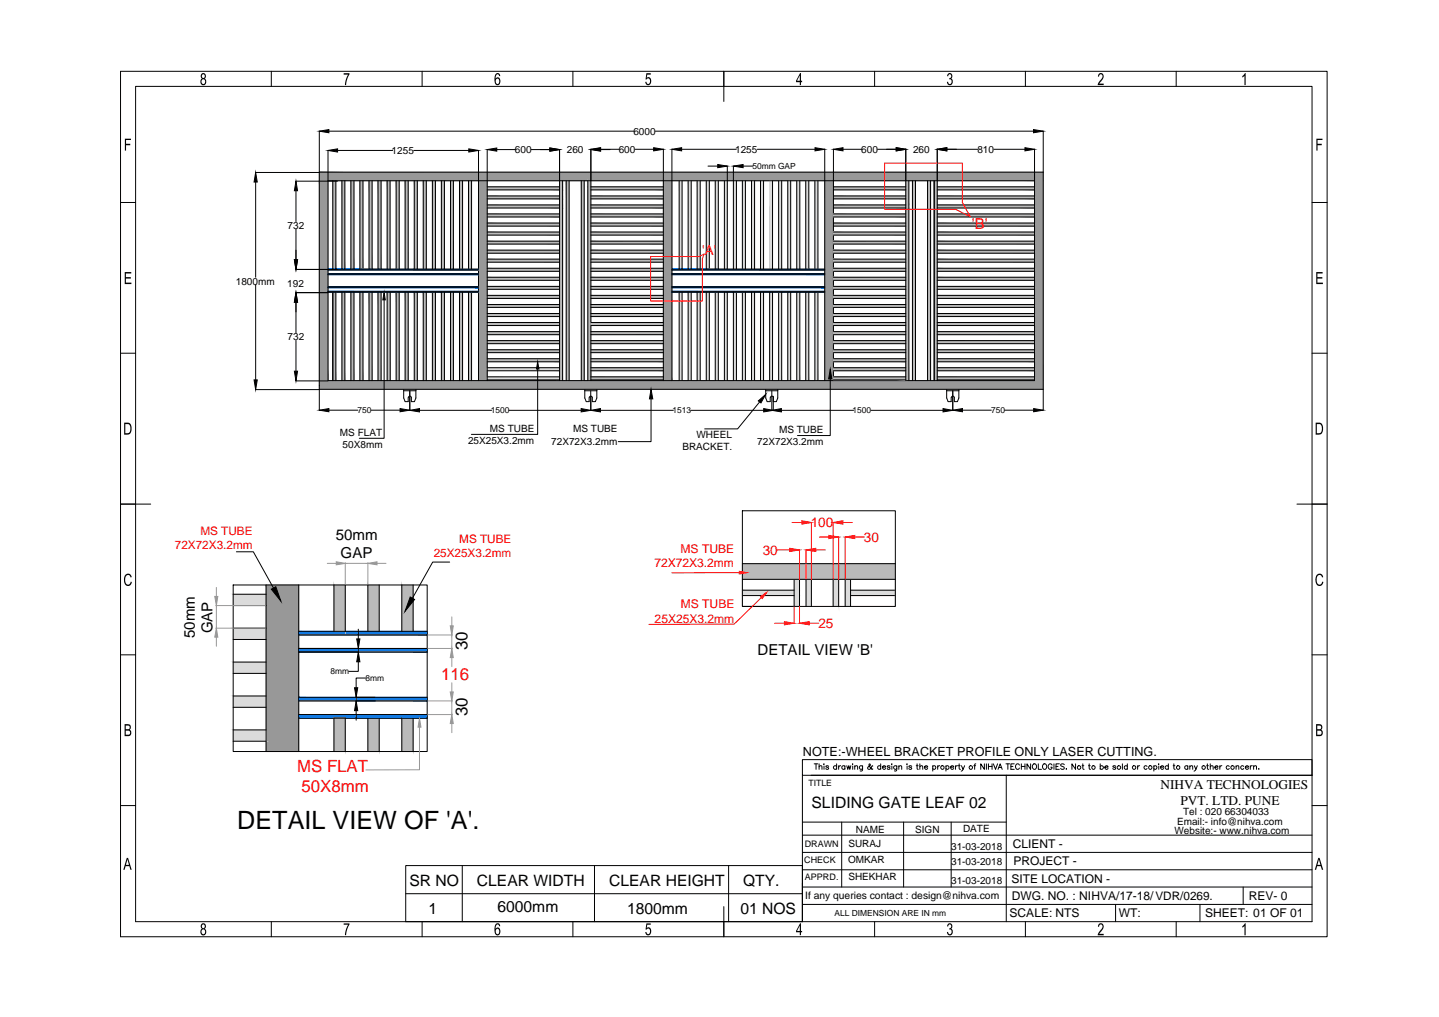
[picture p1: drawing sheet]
<svg xmlns="http://www.w3.org/2000/svg" width="420mm" height="297mm" viewBox="0 0 420 297" stroke-linecap="round" stroke-linejoin="round" font-family="sans-serif">
<!-- layer: 0 -->
<g fill="#dbdbdb" stroke="#dbdbdb" stroke-width=".29">
<path d="M68.1 173.6v3.3h9.6zM68.1 173.6h9.6v3.3z"/>
<path d="M68.1 203.3v3.3h9.6zM68.1 203.3h9.6v3.3z"/>
<path d="M68.1 193.4v3.3h9.6zM68.1 193.4h9.6v3.3z"/>
<path d="M68.1 183.5v3.3h9.6zM68.1 183.5h9.6v3.3z"/>
<path d="M68.1 213.2v3.3h9.6zM68.1 213.2h9.6v3.3z"/>
<path d="M227.3 85.3v25.9h.9zM227.3 85.3h.9v25.9z"/>
<path d="M237.9 85.3v25.9h.9zM237.9 85.3h.9v25.9z"/>
<path d="M216.8 85.3v25.9h.8zM216.8 85.3h.8v25.9z"/>
<path d="M214.1 85.3v25.9h.9zM214.1 85.3h.9v25.9z"/>
<path d="M208.8 85.3v25.9h.9zM208.8 85.3h.9v25.9z"/>
<path d="M216.8 52.8v25.8h.8zM216.8 52.8h.8v25.8z"/>
<path d="M206.2 52.8v25.8h.9zM206.2 52.8h.9v25.8z"/>
<path d="M237.9 52.8v25.8h.9zM237.9 52.8h.9v25.8z"/>
<path d="M235.3 52.8v25.8h.8zM235.3 52.8h.8v25.8z"/>
<path d="M227.3 52.8v25.8h.9zM227.3 52.8h.9v25.8z"/>
<path d="M224.7 52.8v25.8h.9zM224.7 52.8h.9v25.8z"/>
<path d="M142.3 107.4v.9h21.1zM142.3 107.4h21.1v.9z"/>
<path d="M142.3 110.1v.9h21.1zM142.3 110.1h21.1v.9z"/>
<path d="M235.3 85.3v25.9h.8zM235.3 85.3h.8v25.9z"/>
<path d="M232.6 85.3v25.9h.9zM232.6 85.3h.9v25.9z"/>
<path d="M230 85.3v25.9h.9zM230 85.3h.9v25.9z"/>
<path d="M224.7 85.3v25.9h.9zM224.7 85.3h.9v25.9z"/>
<path d="M222.1 85.3v25.9h.8zM222.1 85.3h.8v25.9z"/>
<path d="M219.4 85.3v25.9h.9zM219.4 85.3h.9v25.9z"/>
<path d="M211.5 85.3v25.9h.9zM211.5 85.3h.9v25.9z"/>
<path d="M206.2 85.3v25.9h.9zM206.2 85.3h.9v25.9z"/>
<path d="M203.6 85.3v25.9h.8zM203.6 85.3h.8v25.9z"/>
<path d="M200.9 85.3v25.9h.9zM200.9 85.3h.9v25.9z"/>
<path d="M198.3 85.3v25.9h.9zM198.3 85.3h.9v25.9z"/>
<path d="M232.6 52.8v25.8h.9zM232.6 52.8h.9v25.8z"/>
<path d="M230 52.8v25.8h.9zM230 52.8h.9v25.8z"/>
<path d="M222.1 52.8v25.8h.8zM222.1 52.8h.8v25.8z"/>
<path d="M219.4 52.8v25.8h.9zM219.4 52.8h.9v25.8z"/>
<path d="M214.1 52.8v25.8h.9zM214.1 52.8h.9v25.8z"/>
<path d="M211.5 52.8v25.8h.9zM211.5 52.8h.9v25.8z"/>
<path d="M208.8 52.8v25.8h.9zM208.8 52.8h.9v25.8z"/>
<path d="M203.6 52.8v25.8h.8zM203.6 52.8h.8v25.8z"/>
<path d="M200.9 52.8v25.8h.9zM200.9 52.8h.9v25.8z"/>
<path d="M198.3 52.8v25.8h.9zM198.3 52.8h.9v25.8z"/>
<path d="M231.9 169.2v3.2h1.5zM231.9 169.2h1.5v3.2z"/>
<path d="M231.9 172.4v1.5h1.5zM231.9 172.4h1.5v1.5z"/>
<path d="M216.8 172.4v1.5h15.1zM216.8 172.4h15.1v1.5z"/>
<path d="M246.8 169.2v7.9h1.5zM246.8 169.2h1.5v7.9z"/>
<path d="M243.3 169.2v7.9h1.6zM243.3 169.2h1.6v7.9z"/>
<path d="M235.3 169.2v7.9h1.6zM235.3 169.2h1.6v7.9z"/>
<path d="M231.9 173.9v3.2h1.5zM231.9 173.9h1.5v3.2z"/>
<path d="M248.3 172.4v1.5h13.1zM248.3 172.4h13.1v1.5z"/>
</g>
<g fill="#bababa" stroke="#bababa" stroke-width=".29">
<path d="M216.8 169.2v7.9z"/>
<path d="M261.4 169.2v7.9z"/>
<path d="M136.8 52.8v25.8h.9zM136.8 52.8h.9v25.8z"/>
<path d="M134.2 52.8v25.8h.9zM134.2 52.8h.9v25.8z"/>
<path d="M131.5 52.8v25.8h.9zM131.5 52.8h.9v25.8z"/>
<path d="M128.9 52.8v25.8h.9zM128.9 52.8h.9v25.8z"/>
<path d="M126.3 52.8v25.8h.8zM126.3 52.8h.8v25.8z"/>
<path d="M123.6 52.8v25.8h.9zM123.6 52.8h.9v25.8z"/>
<path d="M121 52.8v25.8h.8zM121 52.8h.8v25.8z"/>
<path d="M118.3 52.8v25.8h.9zM118.3 52.8h.9v25.8z"/>
<path d="M115.7 52.8v25.8h.9zM115.7 52.8h.9v25.8z"/>
<path d="M113 52.8v25.8h.9zM113 52.8h.9v25.8z"/>
<path d="M110.4 52.8v25.8h.9zM110.4 52.8h.9v25.8z"/>
<path d="M136.8 85.3v25.9h.9zM136.8 85.3h.9v25.9z"/>
<path d="M134.2 85.3v25.9h.9zM134.2 85.3h.9v25.9z"/>
<path d="M131.5 85.3v25.9h.9zM131.5 85.3h.9v25.9z"/>
<path d="M128.9 85.3v25.9h.9zM128.9 85.3h.9v25.9z"/>
<path d="M126.3 85.3v25.9h.8zM126.3 85.3h.8v25.9z"/>
<path d="M123.6 85.3v25.9h.9zM123.6 85.3h.9v25.9z"/>
<path d="M121 85.3v25.9h.8zM121 85.3h.8v25.9z"/>
<path d="M118.3 85.3v25.9h.9zM118.3 85.3h.9v25.9z"/>
<path d="M115.7 85.3v25.9h.9zM115.7 85.3h.9v25.9z"/>
<path d="M113 85.3v25.9h.9zM113 85.3h.9v25.9z"/>
<path d="M110.4 85.3v25.9h.9zM110.4 85.3h.9v25.9z"/>
<path d="M107.8 52.8v25.8h.8zM107.8 52.8h.8v25.8z"/>
<path d="M105.1 52.8v25.8h.9zM105.1 52.8h.9v25.8z"/>
<path d="M102.5 52.8v25.8h.8zM102.5 52.8h.8v25.8z"/>
<path d="M99.8 52.8v25.8h.9zM99.8 52.8h.9v25.8z"/>
<path d="M97.2 52.8v25.8h.9zM97.2 52.8h.9v25.8z"/>
<path d="M107.8 85.3v25.9h.8zM107.8 85.3h.8v25.9z"/>
<path d="M105.1 85.3v25.9h.9zM105.1 85.3h.9v25.9z"/>
<path d="M102.5 85.3v25.9h.8zM102.5 85.3h.8v25.9z"/>
<path d="M99.8 85.3v25.9h.9zM99.8 85.3h.9v25.9z"/>
<path d="M97.2 85.3v25.9h.9zM97.2 85.3h.9v25.9z"/>
<path d="M172.5 59.9v.8h21.2zM172.5 59.9h21.2v.8z"/>
<path d="M172.5 65.2v.8h21.2zM172.5 65.2h21.2v.8z"/>
<path d="M142.3 65.2v.8h21.1zM142.3 65.2h21.1v.8z"/>
<path d="M107.4 209.8v9.7h3.3zM107.4 209.8h3.3v9.7z"/>
<path d="M117.3 209.8v9.7h3.3zM117.3 209.8h3.3v9.7z"/>
<path d="M117.3 170.9v13.5h3.3zM117.3 170.9h3.3v13.5z"/>
<path d="M107.4 170.9v13.5h3.3zM107.4 170.9h3.3v13.5z"/>
<path d="M97.5 170.9v13.5h3.3zM97.5 170.9h3.3v13.5z"/>
<path d="M97.5 209.8v9.7h3.3zM97.5 209.8h3.3v9.7z"/>
<path d="M243.3 65.2v.8h21.2zM243.3 65.2h21.2v.8z"/>
<path d="M273.7 54.6v.9h28.4zM273.7 54.6h28.4v.9z"/>
<path d="M273.7 57.2v.9h28.4zM273.7 57.2h28.4v.9z"/>
<path d="M273.7 59.9v.8h28.4zM273.7 59.9h28.4v.8z"/>
<path d="M273.7 62.5v.9h28.4zM273.7 62.5h28.4v.9z"/>
<path d="M273.7 65.2v.8h28.4zM273.7 65.2h28.4v.8z"/>
<path d="M273.7 67.8v.9h28.4zM273.7 67.8h28.4v.9z"/>
<path d="M273.7 70.4v.9h28.4zM273.7 70.4h28.4v.9z"/>
<path d="M273.7 73.1v.9h28.4zM273.7 73.1h28.4v.9z"/>
<path d="M273.7 75.7v.9h28.4zM273.7 75.7h28.4v.9z"/>
<path d="M273.7 78.4v.8h28.4zM273.7 78.4h28.4v.8z"/>
<path d="M273.7 81v.9h28.4zM273.7 81h28.4v.9z"/>
<path d="M273.7 83.7v.8h28.4zM273.7 83.7h28.4v.8z"/>
<path d="M273.7 86.3v.9h28.4zM273.7 86.3h28.4v.9z"/>
<path d="M273.7 88.9v.9h28.4zM273.7 88.9h28.4v.9z"/>
<path d="M273.7 91.6v.9h28.4zM273.7 91.6h28.4v.9z"/>
<path d="M273.7 94.2v.9h28.4zM273.7 94.2h28.4v.9z"/>
<path d="M273.7 96.9v.8h28.4zM273.7 96.9h28.4v.8z"/>
<path d="M273.7 99.5v.9h28.4zM273.7 99.5h28.4v.9z"/>
<path d="M273.7 102.2v.8h28.4zM273.7 102.2h28.4v.8z"/>
<path d="M273.7 104.8v.9h28.4zM273.7 104.8h28.4v.9z"/>
<path d="M273.7 107.4v.9h28.4zM273.7 107.4h28.4v.9z"/>
<path d="M273.7 110.1v.9h28.4zM273.7 110.1h28.4v.9z"/>
<path d="M272.8 52.8v58.4h.9zM272.8 52.8h.9v58.4z"/>
<path d="M142.3 104.8v.9h21.1zM142.3 104.8h21.1v.9z"/>
<path d="M172.5 110.1v.9h21.2zM172.5 110.1h21.2v.9z"/>
<path d="M172.5 107.4v.9h21.2zM172.5 107.4h21.2v.9z"/>
<path d="M172.5 104.8v.9h21.2zM172.5 104.8h21.2v.9z"/>
<path d="M172.5 102.2v.8h21.2zM172.5 102.2h21.2v.8z"/>
<path d="M142.3 102.2v.8h21.1zM142.3 102.2h21.1v.8z"/>
<path d="M142.3 99.5v.9h21.1zM142.3 99.5h21.1v.9z"/>
<path d="M172.5 99.5v.9h21.2zM172.5 99.5h21.2v.9z"/>
<path d="M172.5 96.9v.8h21.2zM172.5 96.9h21.2v.8z"/>
<path d="M142.3 96.9v.8h21.1zM142.3 96.9h21.1v.8z"/>
<path d="M142.3 94.2v.9h21.1zM142.3 94.2h21.1v.9z"/>
<path d="M172.5 91.6v.9h21.2zM172.5 91.6h21.2v.9z"/>
<path d="M142.3 91.6v.9h21.1zM142.3 91.6h21.1v.9z"/>
<path d="M172.5 86.3v.9h21.2zM172.5 86.3h21.2v.9z"/>
<path d="M172.5 88.9v.9h21.2zM172.5 88.9h21.2v.9z"/>
<path d="M142.3 88.9v.9h21.1zM142.3 88.9h21.1v.9z"/>
<path d="M142.3 86.3v.9h21.1zM142.3 86.3h21.1v.9z"/>
<path d="M142.3 83.7v.8h21.1zM142.3 83.7h21.1v.8z"/>
<path d="M172.5 83.7v.8h21.2zM172.5 83.7h21.2v.8z"/>
<path d="M172.5 81v.9h21.2zM172.5 81h21.2v.9z"/>
<path d="M142.3 81v.9h21.1zM142.3 81h21.1v.9z"/>
<path d="M142.3 78.4v.8h21.1zM142.3 78.4h21.1v.8z"/>
<path d="M172.5 78.4v.8h21.2zM172.5 78.4h21.2v.8z"/>
<path d="M172.5 75.7v.9h21.2zM172.5 75.7h21.2v.9z"/>
<path d="M142.3 75.7v.9h21.1zM142.3 75.7h21.1v.9z"/>
<path d="M172.5 73.1v.9h21.2zM172.5 73.1h21.2v.9z"/>
<path d="M142.3 73.1v.9h21.1zM142.3 73.1h21.1v.9z"/>
<path d="M142.3 70.4v.9h21.1zM142.3 70.4h21.1v.9z"/>
<path d="M172.5 70.4v.9h21.2zM172.5 70.4h21.2v.9z"/>
<path d="M172.5 67.8v.9h21.2zM172.5 67.8h21.2v.9z"/>
<path d="M142.3 67.8v.9h21.1zM142.3 67.8h21.1v.9z"/>
<path d="M142.3 62.5v.9h21.1zM142.3 62.5h21.1v.9z"/>
<path d="M172.5 62.5v.9h21.2zM172.5 62.5h21.2v.9z"/>
<path d="M172.5 57.2v.9h21.2zM172.5 57.2h21.2v.9z"/>
<path d="M171.6 52.8v1.8h.9zM171.6 52.8h.9v1.8z"/>
<path d="M163.4 52.8v1.8h.9zM163.4 52.8h.9v1.8z"/>
<path d="M172.5 54.6v.9h21.2zM172.5 54.6h21.2v.9z"/>
<path d="M171.6 54.6v.9h.9zM171.6 54.6h.9v.9z"/>
<path d="M163.4 54.6v.9h.9zM163.4 54.6h.9v.9z"/>
<path d="M142.3 54.6v.9h21.1zM142.3 54.6h21.1v.9z"/>
<path d="M163.4 55.5v1.7h.9zM163.4 55.5h.9v1.7z"/>
<path d="M163.4 57.2v.9h.9zM163.4 57.2h.9v.9z"/>
<path d="M142.3 57.2v.9h21.1zM142.3 57.2h21.1v.9z"/>
<path d="M163.4 58.1v1.8h.9zM163.4 58.1h.9v1.8z"/>
<path d="M163.4 59.9v.8h.9zM163.4 59.9h.9v.8z"/>
<path d="M142.3 59.9v.8h21.1zM142.3 59.9h21.1v.8z"/>
<path d="M171.6 55.5v55.7h.9zM171.6 55.5h.9v55.7z"/>
<path d="M169.7 52.8v58.4h.9zM169.7 52.8h.9v58.4z"/>
<path d="M165.3 52.8v58.4h.9zM165.3 52.8h.9v58.4z"/>
<path d="M163.4 60.7v50.5h.9zM163.4 60.7h.9v50.5z"/>
<path d="M243.3 54.6v.9h21.2zM243.3 54.6h21.2v.9z"/>
<path d="M243.3 57.2v.9h21.2zM243.3 57.2h21.2v.9z"/>
<path d="M264.5 52.8v7.1h.9zM264.5 52.8h.9v7.1z"/>
<path d="M264.5 59.9v.8h.9zM264.5 59.9h.9v.8z"/>
<path d="M243.3 59.9v.8h21.2zM243.3 59.9h21.2v.8z"/>
<path d="M270.8 52.8v58.4h.9zM270.8 52.8h.9v58.4z"/>
<path d="M266.4 52.8v58.4h.9zM266.4 52.8h.9v58.4z"/>
<path d="M264.5 60.7v50.5h.9zM264.5 60.7h.9v50.5z"/>
<path d="M172.5 94.2v.9h21.2zM172.5 94.2h21.2v.9z"/>
<path d="M243.3 67.8v.9h21.2zM243.3 67.8h21.2v.9z"/>
<path d="M243.3 107.4v.9h21.2zM243.3 107.4h21.2v.9z"/>
<path d="M243.3 104.8v.9h21.2zM243.3 104.8h21.2v.9z"/>
<path d="M243.3 102.2v.8h21.2zM243.3 102.2h21.2v.8z"/>
<path d="M243.3 110.1v.9h21.2zM243.3 110.1h21.2v.9z"/>
<path d="M243.3 94.2v.9h21.2zM243.3 94.2h21.2v.9z"/>
<path d="M243.3 99.5v.9h21.2zM243.3 99.5h21.2v.9z"/>
<path d="M243.3 96.9v.8h21.2zM243.3 96.9h21.2v.8z"/>
<path d="M243.3 86.3v.9h21.2zM243.3 86.3h21.2v.9z"/>
<path d="M243.3 91.6v.9h21.2zM243.3 91.6h21.2v.9z"/>
<path d="M243.3 88.9v.9h21.2zM243.3 88.9h21.2v.9z"/>
<path d="M243.3 81v.9h21.2zM243.3 81h21.2v.9z"/>
<path d="M243.3 83.7v.8h21.2zM243.3 83.7h21.2v.8z"/>
<path d="M243.3 73.1v.9h21.2zM243.3 73.1h21.2v.9z"/>
<path d="M243.3 78.4v.8h21.2zM243.3 78.4h21.2v.8z"/>
<path d="M243.3 75.7v.9h21.2zM243.3 75.7h21.2v.9z"/>
<path d="M243.3 70.4v.9h21.2zM243.3 70.4h21.2v.9z"/>
<path d="M243.3 62.5v.9h21.2zM243.3 62.5h21.2v.9z"/>
<path d="M216.8 164.6v4.6h44.6zM216.8 164.6h44.6v4.6z"/>
</g>
<g fill="none" stroke="#000" stroke-width=".29">
<path d="M35.2 20.8h352.3v252.8h-352.3zM39.6 25.2h343.5v244h-343.5zM79.2 20.8v4.4M93.2 38.3v75.4h211.4v-75.4M96 38.3h89.1M123.2 20.8v4.4M167.3 20.8v4.4M191.4 38.3h110.4M211.3 20.8v8.8M255.4 20.8v4.4M299.4 20.8v4.4M343.4 20.8v4.4"/>
<path d="M35.2 59.1h4.4M74.6 50.4h18.6M74.6 53.2v27.8M86.4 52.9h12.1M86.4 55.7v9M93.2 50.3h211.4M95.8 52.8h206.3M97.2 52.8v25.8M98.1 52.8v25.8M98.6 43.9h16.1M99.8 52.8v25.8M100.7 52.8v25.8"/>
<path d="M102.5 52.8v25.8M103.3 52.8v25.8M105.1 52.8v25.8M106 52.8v25.8M107.8 52.8v25.8M108.6 52.8v25.8M110.4 52.8v25.8M111.3 52.8v25.8M113 52.8v25.8M113.9 52.8v25.8M115.7 52.8v25.8M116.6 52.8v25.8"/>
<path d="M118.3 52.8v25.8M119.2 52.8v25.8M120.8 43.9h16.1M121 52.8v25.8M121.8 52.8v25.8M123.6 52.8v25.8M124.5 52.8v25.8M126.3 52.8v25.8M127.1 52.8v25.8M128.9 52.8v25.8M129.8 52.8v25.8M131.5 52.8v25.8"/>
<path d="M132.4 52.8v25.8M134.2 52.8v25.8M135.1 52.8v25.8M136.8 52.8v25.8M137.7 52.8v25.8M139.7 43.9v67.3M142.3 43.7v67.5M142.3 54.6h21.1M142.3 55.5h21.1M142.3 57.2h21.1M142.3 58.1h21.1M142.3 59.9h21.1"/>
<path d="M145 43.7h5.5M155.1 43.7h5.4M163.4 43.7v67.5M164.3 52.8v58.4M165.3 52.8v58.4M166.2 52.8v58.4M169.7 52.8v58.4M170.6 52.8v58.4M171.6 52.8v58.4M172.5 54.6h21.2M172.5 55.5h21.2M172.5 57.2h21.2"/>
<path d="M172.5 58.1h21.2M172.5 59.9h21.2M172.5 43.6v67.6M175.4 43.7h2.8M175.4 43.6h5.4M185.4 43.6h5.5M193.7 43.6v67.6M196.2 43.6v67.6M198.3 52.8v25.8M199 43.6h16M199.2 52.8v25.8M200.9 52.8v25.8"/>
<path d="M201.8 52.8v25.8M203.6 52.8v25.8M204.4 52.8v25.8M206.2 52.8v25.8M206.7 48.5h2.9M207.1 52.8v25.8M208.8 52.8v25.8M209.7 52.8v25.8M211.5 52.8v25.8M212.4 48.5v30.1M214.1 48.5v30.1M215 52.8v25.8"/>
<path d="M216.8 52.8v25.8M217 48.5h2.8M217.6 52.8v25.8M219.4 52.8v25.8M220.3 52.8v25.8M221.1 43.6h16.9M222.1 52.8v25.8M222.9 52.8v25.8M224.7 52.8v25.8M225.6 52.8v25.8M227.3 52.8v25.8M228.2 52.8v25.8"/>
<path d="M230 52.8v25.8M230.9 52.8v25.8M232.6 52.8v25.8M233.5 52.8v25.8M235.3 52.8v25.8M236.1 52.8v25.8M237.9 52.8v25.8M238.8 52.8v25.8M240.8 43.6v67.6M243.3 54.6h21.2M243.3 55.5h21.2M243.3 57.2h21.2"/>
<path d="M243.3 58.1h21.2M243.3 59.9h21.2M243.3 43.6v67.6M246.1 43.6h5.5M256.3 43.6h5.4M264.5 43.6v67.6M265.4 52.8v58.4M266.4 52.8v58.4M267.3 52.8v58.4M270.8 52.8v58.4M271.7 52.8v58.4M272.8 52.8v58.4"/>
<path d="M273.7 54.6h28.4M273.7 55.5h28.4M273.7 57.2h28.4M273.7 58.1h28.4M273.7 59.9h28.4M273.7 43.6v67.6M276.5 43.6h9M290.2 43.6h9.1M302.1 43.6v67.6h-206.3v-67.3M383.1 59.1h4.4M86.4 78.7h12.1M86.4 66.9v9"/>
<path d="M95.8 79.9h43.9M95.8 78.9h43.9M95.8 78.6h43.9M142.3 60.7h21.1M142.3 62.5h21.1M142.3 63.4h21.1M142.3 65.2h21.1M142.3 66h21.1M142.3 67.8h21.1M142.3 68.7h21.1M142.3 70.4h21.1M142.3 71.3h21.1"/>
<path d="M142.3 73.1h21.1M142.3 74h21.1M142.3 75.7h21.1M142.3 76.6h21.1M142.3 78.4h21.1M142.3 79.2h21.1M172.5 60.7h21.2M172.5 62.5h21.2M172.5 63.4h21.2M172.5 65.2h21.2M172.5 66h21.2M172.5 67.8h21.2"/>
<path d="M172.5 68.7h21.2M172.5 70.4h21.2M172.5 71.3h21.2M172.5 73.1h21.2M172.5 74h21.2M172.5 75.7h21.2M172.5 76.6h21.2M172.5 78.4h21.2M172.5 79.2h21.2M196.2 79.9h44.6M196.2 78.9h44.6M196.2 78.6h44.6"/>
<path d="M243.3 60.7h21.2M243.3 62.5h21.2M243.3 63.4h21.2M243.3 65.2h21.2M243.3 66h21.2M243.3 67.8h21.2M243.3 68.7h21.2M243.3 70.4h21.2M243.3 71.3h21.2M243.3 73.1h21.2M243.3 74h21.2M243.3 75.7h21.2"/>
<path d="M243.3 76.6h21.2M243.3 78.4h21.2M243.3 79.2h21.2M273.7 60.7h28.4M273.7 62.5h28.4M273.7 63.4h28.4M273.7 65.2h28.4M273.7 66h28.4M273.7 67.8h28.4M273.7 68.7h28.4M273.7 70.4h28.4M273.7 71.3h28.4"/>
<path d="M273.7 73.1h28.4M273.7 74h28.4M273.7 75.7h28.4M273.7 76.6h28.4M273.7 78.4h28.4M273.7 79.2h28.4M74.6 83.1v27.9M86.4 88.3v9M86.4 99.4v9M86.4 85.5h9.4M95.8 80.2h43.9M95.8 83.7h43.9"/>
<path d="M95.8 84h43.9M95.8 85.1h43.9M95.8 85.3h43.9M97.2 85.3v25.9M98.1 85.3v25.9M99.8 85.3v25.9M100.7 85.3v25.9M102.5 85.3v25.9M103.3 85.3v25.9M105.1 85.3v25.9M106 85.3v25.9M107.8 85.3v25.9"/>
<path d="M108.6 85.3v25.9M110.4 85.3v25.9M111.3 85.3v25.9M112.2 87.6v40.4h-7.3M113 85.3v25.9M113.9 85.3v25.9M115.7 85.3v25.9M116.6 85.3v25.9M118.3 85.3v25.9M119.2 85.3v25.9M121 85.3v25.9M121.8 85.3v25.9"/>
<path d="M123.6 85.3v25.9M124.5 85.3v25.9M126.3 85.3v25.9M127.1 85.3v25.9M128.9 85.3v25.9M129.8 85.3v25.9M131.5 85.3v25.9M132.4 85.3v25.9M134.2 85.3v25.9M135.1 85.3v25.9M136.8 85.3v25.9M137.7 85.3v25.9"/>
<path d="M142.3 81h21.1M142.3 81.9h21.1M142.3 83.7h21.1M142.3 84.5h21.1M142.3 86.3h21.1M142.3 87.2h21.1M142.3 88.9h21.1M142.3 89.8h21.1M142.3 91.6h21.1M142.3 92.5h21.1M142.3 94.2h21.1M142.3 95.1h21.1"/>
<path d="M142.3 96.9h21.1M142.3 97.7h21.1M142.3 99.5h21.1M172.5 81h21.2M172.5 81.9h21.2M172.5 83.7h21.2M172.5 84.5h21.2M172.5 86.3h21.2M172.5 87.2h21.2M172.5 88.9h21.2M172.5 89.8h21.2M172.5 91.6h21.2"/>
<path d="M172.5 92.5h21.2M172.5 94.2h21.2M172.5 95.1h21.2M172.5 96.9h21.2M172.5 97.7h21.2M172.5 99.5h21.2M196.2 80.2h44.6M196.2 83.7h44.6M196.2 84h44.6M196.2 85.1h44.6M196.2 85.3h44.6M198.3 85.3v25.9"/>
<path d="M199.2 85.3v25.9M200.9 85.3v25.9M201.8 85.3v25.9M203.6 85.3v25.9M204.4 85.3v25.9M206.2 85.3v25.9M207.1 85.3v25.9M208.8 85.3v25.9M209.7 85.3v25.9M211.5 85.3v25.9M212.4 85.3v25.9M214.1 85.3v25.9"/>
<path d="M215 85.3v25.9M216.8 85.3v25.9M217.6 85.3v25.9M219.4 85.3v25.9M220.3 85.3v25.9M222.1 85.3v25.9M222.9 85.3v25.9M224.7 85.3v25.9M225.6 85.3v25.9M227.3 85.3v25.9M228.2 85.3v25.9M230 85.3v25.9"/>
<path d="M230.9 85.3v25.9M232.6 85.3v25.9M233.5 85.3v25.9M235.3 85.3v25.9M236.1 85.3v25.9M237.9 85.3v25.9M238.8 85.3v25.9M243.3 81h21.2M243.3 81.9h21.2M243.3 83.7h21.2M243.3 84.5h21.2M243.3 86.3h21.2"/>
<path d="M243.3 87.2h21.2M243.3 88.9h21.2M243.3 89.8h21.2M243.3 91.6h21.2M243.3 92.5h21.2M243.3 94.2h21.2M243.3 95.1h21.2M243.3 96.9h21.2M243.3 97.7h21.2M243.3 99.5h21.2M273.7 81h28.4M273.7 81.9h28.4"/>
<path d="M273.7 83.7h28.4M273.7 84.5h28.4M273.7 86.3h28.4M273.7 87.2h28.4M273.7 88.9h28.4M273.7 89.8h28.4M273.7 91.6h28.4M273.7 92.5h28.4M273.7 94.2h28.4M273.7 95.1h28.4M273.7 96.9h28.4M273.7 97.7h28.4"/>
<path d="M273.7 99.5h28.4M35.2 103.2h4.4M74.6 113.8h18.6v6M86.4 111.3h9.4M93.2 112.6h.1M96 119.8h8.5M108.4 119.8h8.4M117.9 113.8v2.4l.4 1.1h.9v-1.2a.44 .44 0 0 1 .5-.4 .44 .44 0 0 1 .4 .4v1.2h.9l.4-1.1v-2.4M117.9 114.1h3.5M119.6 114.1v5.7M122.5 119.8h21M142.3 100.4h21.1"/>
<path d="M142.3 102.2h21.1M142.3 103h21.1M142.3 104.8h21.1M142.3 105.7h21.1M142.3 107.4h21.1M142.3 108.3h21.1M142.3 110.1h21.1M142.3 111h21.1M148.6 119.8h21.1M157 107.8v19.1h-19.4M170.7 113.8v2.4l.5 1.1h.8l.1-1.2a.44 .44 0 0 1 .4-.4 .44 .44 0 0 1 .4 .4v1.2h.9l.5-1.1v-2.4M170.7 114.1h3.6"/>
<path d="M172.5 114.1v5.7M172.5 100.4h21.2M172.5 102.2h21.2M172.5 103h21.2M172.5 104.8h21.2M172.5 105.7h21.2M172.5 107.4h21.2M172.5 108.3h21.2M172.5 110.1h21.2M172.5 111h21.2M175.3 119.8h21.3M190.1 116.5v12.5h-9.6"/>
<path d="M201.7 119.8h21.3M221.8 117.4l-6.4 7.9h-9.6M223.6 113.8v2.4l.4 1.1h.9v-1.2a.44 .44 0 0 1 .5-.4 .44 .44 0 0 1 .4 .4M223.6 114.1h3.5M225.4 114.1v5.7M225.8 115.7v4.1M227.1 113.8v2.4l-.4 1.1h-.9M228.1 119.8h21.1M242.4 110.7v16.5h-9.6M243.3 100.4h21.2M243.3 102.2h21.2M243.3 103h21.2"/>
<path d="M243.3 104.8h21.2M243.3 105.7h21.2M243.3 107.4h21.2M243.3 108.3h21.2M243.3 110.1h21.2M243.3 111h21.2M254.3 119.8h21.1M273.7 100.4h28.4M273.7 102.2h28.4M273.7 103h28.4M273.7 104.8h28.4M273.7 105.7h28.4"/>
<path d="M273.7 107.4h28.4M273.7 108.3h28.4M273.7 110.1h28.4M273.7 111h28.4M276.4 113.8v2.4l.4 1.1h.9l.1-1.2a.44 .44 0 0 1 .4-.4 .44 .44 0 0 1 .5 .4v1.2h.8l.5-1.1v-2.4M276.4 114.1h3.6M278.2 114.1v5.7M281 119.8h8.4M293.3 119.8h8.5M304.6 113.8v6M383.1 103.2h4.4M35.2 147.2h8.8"/>
<path d="M216.8 149.2h44.6v27.9h-44.6zM378.7 147.2h8.8M68.1 170.9h56.6v48.6h-56.6zM68.1 173.6h9.6M68.1 176.9h9.6M69 161.2h5l5.9 10.5M77.7 170.9v48.6M87.2 170.9v48.6M97.5 170.9v13.5M100.8 170.9v13.5M107.4 170.9v13.5M110.7 170.9v13.5"/>
<path d="M117.3 170.9v13.5M120.6 170.9v13.5M131.3 164.2h-5l-5.9 10.6M216.8 172.4h15.1M216.8 173.9h15.1M216.8 169.2h44.6M216.8 164.6h44.6M231.9 169.2v7.9h-15.1M233.4 169.2v7.9M235.3 169.2v7.9M236.9 169.2v7.9M243.3 169.2v7.9"/>
<path d="M244.9 169.2v7.9M246.8 169.2v7.9M248.3 172.4h13.1M248.3 173.9h13.1M248.3 169.2v7.9M35.2 191.3h4.4M68.1 183.5h9.6M68.1 186.8h9.6M68.1 193.4h9.6M68.1 196.7h9.6M87.2 190.5h37.5M87.2 189.4h37.5"/>
<path d="M87.2 185.5h37.5M87.2 184.4h37.5M104.6 193.3v2.8h-2.8M104.6 183.8v2.8M106.8 198h-2.8v2.9M383.1 191.3h4.4M68.1 203.3h9.6M68.1 206.6h9.6M68.1 213.2h9.6M68.1 216.5h9.6M87.2 203.7h37.5M87.2 204.7h37.5"/>
<path d="M87.2 208.7h37.5M87.2 209.8h37.5M97.5 209.8v9.7M100.8 209.8v9.7M104 207.6v2.8M107.4 209.8v9.7M110.7 209.8v9.7M117.3 209.8v9.7M120.6 209.8v9.7M35.2 235.3h4.4M234.3 221.9h148.8v4.5h-148.8zM234.3 226.4v42.8"/>
<path d="M236.8 226.4h146.3M237.7 223.1h1.1M238.3 223.1v1.6M239.2 223.9l.3-.3 .4 .1 .1 1M239.2 223.1v1.6M240.6 223.1v.2zM240.6 223.7v1M241.9 223.9l-.2-.3-.6 .3 .8 .3v.4l-.5 .1-.3-.2M244.3 223.9a.52 .52 0 0 0-.8-.1 .52 .52 0 0 0 0 .7 .52 .52 0 0 0 .8 0M244.3 223.1v1.6M244.9 223.6v1.1M245.5 223.6l-.6 .5"/>
<path d="M246.7 223.9a.5 .5 0 0 0-.7-.1 .5 .5 0 0 0 0 .7 .5 .5 0 0 0 .7 0M246.7 223.6v1.1M247.2 223.6l.3 1.1 .3-1.1 .3 1.1 .3-1.1M249 223.1v.2zM249 223.7v1M249.6 223.9l.4-.3 .3 .1 .1 1M249.6 223.6v1.1M251.9 223.6l-.1 1.5h-.7M251.9 223.9a.52 .52 0 0 0-.8-.1 .52 .52 0 0 0 0 .7 .52 .52 0 0 0 .8 0M254.8 223.8l-.1-.2a.98 .98 0 0 1-1.3 .9v-.4l.7-.6-.2-.4-.1 .6 .6 .9 .4 .1v-.2M257.1 223.9a.5 .5 0 0 0-.7-.1 .5 .5 0 0 0 0 .7 .5 .5 0 0 0 .7 0M257.1 223.1v1.6"/>
<path d="M257.7 224.1h.9a.51 .51 0 0 0-.7-.3 .51 .51 0 0 0-.2 .7 .51 .51 0 0 0 .7 .1l.2-.1M259.9 223.9l-.3-.3-.5 .3 .7 .3v.4l-.5 .1-.2-.2M260.4 223.1v.2zM260.4 223.7v1M261.8 223.6v1.5h-.6M261.8 223.9a.52 .52 0 0 0-.7-.1 .52 .52 0 0 0 0 .7 .52 .52 0 0 0 .7 0M262.4 223.9l.4-.3 .4 .1 .1 1M262.4 223.6v1.1M264.9 223.1v.2zM264.9 223.7v1M266.2 223.9l-.3-.3-.5 .3 .7 .3v.4l-.4 .1-.3-.2M267.5 223.6h.6"/>
<path d="M267.8 223.1v1.5l.3 .1M268.6 223.9l.4-.3 .3 .1 .1 1M268.6 223.1v1.6M269.9 224.1h1a.51 .51 0 0 0-.7-.3 .51 .51 0 0 0-.3 .7 .51 .51 0 0 0 .8 .1l.2-.1M272.3 223.9a.5 .5 0 0 1 .8-.1 .5 .5 0 0 1 0 .7 .5 .5 0 0 1-.8 0M272.3 223.6v1.6M273.8 223.6v1.1M274.4 223.6l-.4 .1-.2 .4M276.2 223.9a.5 .5 0 0 1 .7-.1 .5 .5 0 0 1 0 .7 .5 .5 0 0 1-.7 0M276.2 223.6v1.6M277.6 224.1h.9a.53 .53 0 0 0-.8-.3 .53 .53 0 0 0 0 .9 .53 .53 0 0 0 .8-.2M279 223.6v1.1"/>
<path d="M279.6 223.6l-.4 .1-.2 .4M279.8 223.6h.5M280 223.1v1.3l.4 .3M280.7 223.6l.5 1.1 .5-1.1M281.2 224.7l-.6 .5M284.3 223.6h.6M284.9 223.1l-.3 .1v1.5M287.4 223.1v1.6l-1-1.6v1.6M288 223.1v1.6M288.6 223.1v1.6M288.6 223.9h1.1M289.7 223.1v1.6"/>
<path d="M290 223.1l.7 1.6 .6-1.6M291.4 224.7l.6-1.6 .6 1.6M291.6 224.2h.8M293.7 223.1h1.1M293.8 226.4v42.8M294.3 223.1v1.6M295.2 223.9h.6M296.1 223.1h-.9v1.6h.9M297.7 223.5a.73 .73 0 0 0-1.2 0 .73 .73 0 0 0 .3 1.1l.5 .1 .4-.4M298.2 223.9h1.1M298.2 223.1v1.6M299.3 223.1v1.6"/>
<path d="M300.9 223.1v1.6l-1-1.6v1.6M301.6 223.4a.74 .74 0 0 1 1.1 .2 .74 .74 0 0 1-.3 1 .76 .76 0 0 1-.9-.3 .76 .76 0 0 1 .1-.9zM303.2 223.1v1.6h.9M304.7 223.2a.75 .75 0 0 1 .9 .7 .75 .75 0 0 1-.9 .7l-.3-.5zM307.2 223.5a.72 .72 0 0 0-1.2 0 .72 .72 0 0 0 .4 1.1h.6l.2-.5h-.4M307.7 223.1v1.6M308.3 223.9h.6M309.3 223.1h-1v1.6h1M310.7 223.4l-.3-.3-.7 .3 .2 .3 .8 .4-.1 .5-.5 .1-.4-.2M311.3 224.5v.2zM314 223.1v1.6l-1-1.6v1.6M315.9 223.6h.6"/>
<path d="M316.2 223.1v1.3l.3 .3M317.8 223.6h.5M318 223.1v1.3l.4 .3M321.2 223.9a.52 .52 0 0 1 .8-.1 .52 .52 0 0 1 0 .7 .52 .52 0 0 1-.8 0M321.2 223.1v1.6M322.6 224.1h.9a.51 .51 0 0 0-.7-.3 .51 .51 0 0 0-.2 .7 .51 .51 0 0 0 .8 .1l.1-.1M325.8 223.9l-.3-.3-.6 .3 .8 .3v.4l-.5 .1-.3-.2M327.7 223.1v1.6M329.2 223.9a.5 .5 0 0 0-.8-.1 .5 .5 0 0 0 0 .7 .5 .5 0 0 0 .8 0M329.2 223.1v1.6M332.2 223.6v1.1M332.8 223.6l-.4 .1-.2 .4"/>
<path d="M334.9 223.9a.5 .5 0 0 0-.7-.1 .5 .5 0 0 0 0 .7 .5 .5 0 0 0 .7 0M336.9 223.9a.5 .5 0 0 1 .7-.1 .5 .5 0 0 1 0 .7 .5 .5 0 0 1-.7 0M336.9 223.6v1.6M338.3 223.1v.2zM338.3 223.7v1M338.9 224.1h.9a.51 .51 0 0 0-.7-.3 .51 .51 0 0 0-.2 .7 .51 .51 0 0 0 .7 .1l.2-.1M341.1 223.9a.52 .52 0 0 0-.7-.1 .52 .52 0 0 0 0 .7 .52 .52 0 0 0 .7 0M341.1 223.1v1.6M342.5 223.6h.5M342.7 223.1v1.3l.4 .3M346.8 223.9a.5 .5 0 0 0-.7-.1 .5 .5 0 0 0 0 .7 .5 .5 0 0 0 .7 0M346.8 223.6v1.1"/>
<path d="M347.4 223.9l.4-.3 .4 .1v1M347.4 223.6v1.1M348.7 223.6l.5 1.1 .4-1.1M349.2 224.7l-.6 .5M352.3 223.6h.5M352.5 223.1v1.3l.4 .3M353.4 223.9l.4-.3 .3 .1 .1 1M353.4 223.1v1.6M354.7 224.1h.9a.51 .51 0 0 0-.6-.4 .51 .51 0 0 0-.4 .5 .51 .51 0 0 0 .5 .5l.5-.2M356.2 223.6v1.1M356.8 223.6l-.4 .1-.2 .4M358.9 223.9a.5 .5 0 0 0-.7-.1 .5 .5 0 0 0 0 .7 .5 .5 0 0 0 .7 0"/>
<path d="M360.9 223.9l.4-.3 .4 .1v1M360.9 223.6v1.1M363.1 223.9a.5 .5 0 0 0-.7-.1 .5 .5 0 0 0 0 .7 .5 .5 0 0 0 .7 0M363.6 224.1h.9a.51 .51 0 0 0-.7-.3 .51 .51 0 0 0-.2 .7 .51 .51 0 0 0 .8 .1l.1-.1M365.1 223.6v1.1M365.6 223.6l-.3 .1-.2 .4M366 223.9l.4-.3 .4 .1 .1 1M366 223.6v1.1M367.5 224.6h.1zM383.1 235.3h4.4M118.5 252.8h115.8v16.4h-115.8zM135 252.8v16.4"/>
<path d="M173.6 252.8v16.4M212.7 252.8v16.4M234.3 259.1h148.8M234.3 249h148.8M234.3 254h148.8M234.3 243.9h148.8M234.3 240.1h59.5M245.8 240.1v19M263.8 240.1v19M277.7 240.1v19M363 259.1v5.1M79.2 269.2v4.4"/>
<path d="M118.5 261h115.8M123.2 269.2v4.4M167.3 269.2v4.4M211.3 264.8v8.8M234.3 264.2h148.8M255.4 269.2v4.4M299.4 269.2v4.4M325.7 264.2v5M343.4 269.2v4.4M350.4 264.2v5"/>
<circle cx="275.2" cy="224.2" r=".52"/>
<circle cx="283.5" cy="224.1" r=".51"/>
<circle cx="315.1" cy="224.2" r=".52"/>
<circle cx="319.3" cy="224.1" r=".51"/>
<circle cx="326.7" cy="224.2" r=".52"/>
<circle cx="331.1" cy="224.2" r=".52"/>
<circle cx="335.9" cy="224.1" r=".51"/>
<circle cx="344" cy="224.2" r=".52"/>
<circle cx="351.4" cy="224.2" r=".52"/>
<circle cx="359.9" cy="224.2" r=".52"/>
</g>
<g fill="#000">
<path d="M100.3 21.4h1.7l-.8 2.1-.1 1.3h-.4l.1-.7 .3-1.3 .6-1h-1.4zM188.7 21.4h1.3v.4h-1l-.2 .9 .8-.1 .5 .6-.1 1.2-.6 .5-.6-.1-.4-.8 .3-.1 .2 .5 .4 .2 .5-.6v-.6l-.3-.5-1 .3zM276.8 21.5l.8-.1 .5 .6-.1 .6-.3 .3 .4 .5 .1 .7-.6 .8-.7-.1-.4-.7v-.2h.3l.2 .6 .4 .1 .4-.6v-.6l-.7-.2 .1-.4 .5-.2v-.6l-.4-.3-.5 .6-.3-.1zM320.8 21.6l.8-.3 .6 .5v.9l-1.2 1.7h1.3v.4h-1.8l.3-.8 1.1-1.6-.1-.6-.3-.1-.4 .1-.2 .6h-.3zM363.5 21.3h.2v3.5h-.3v-2.7l-.7 .5v-.4zM36.5 40.5h1.7v.4h-1.4v1.1h1.2v.4h-1.2v1.6h-.3zM384.4 40.5h1.7v.4h-1.4v1.1h1.2v.4h-1.2v1.6h-.3zM36.4 79.5h1.9v.4h-1.5v1h1.4v.5h-1.4v1.2h1.6v.4h-2zM384.3 79.5h1.9v.4h-1.5v1h1.4v.5h-1.4v1.2h1.6v.4h-2zM36.7 167.8l1-.2 .5 .3 .3 .5-.4 .3-.3-.7-.5-.1-.7 .7-.1 1.1 .4 .9 .7 .1 .6-.8 .3 .1-.3 .7-.6 .5-.9-.3-.4-.7-.1-1.4zM384.6 167.8l1-.2 .5 .4 .2 .5-.3 .2-.3-.7-.5-.1-.5 .4-.2 .4v1.3l.3 .6 .7 .1 .6-.8 .3 .1-.3 .8-.6 .4-.8-.2-.6-.9v-1.3zM100.3 269.7h1.7l-.8 2.2-.1 1.2h-.4l.2-1.1 .8-1.9h-1.4z"/>
<path d="M188.7 269.7h1.3v.4h-1l-.2 1 .7-.3 .6 .9-.1 1.1-.7 .4-.5-.1-.4-.8 .3-.1 .3 .6h.4l.4-.6v-.5l-.3-.5-1 .3zM276.7 269.9l.8-.2 .6 .6-.1 .6-.3 .4 .4 .4 .1 .8-.7 .7-.7-.1-.3-.9h.3l.3 .6 .6-.1 .1-1-.7-.2 .1-.4 .5-.2v-.6l-.5-.3-.4 .6h-.3zM320.8 270l.3-.3h.6l.5 .4v1l-1.2 1.7h1.3v.4h-1.8l.3-.9 1.1-1.5v-.5l-.4-.3-.4 .1-.2 .6-.3-.1zM363.5 269.7h.2v3.5h-.3v-2.8l-.7 .5v-.4z"/>
<path d="M58.9 21.5l.8-.1 .4 .7-.1 .6-.3 .2 .5 .5v.8l-.6 .7-.6-.1-.5-.6 .1-.9 .4-.4-.4-.5zM59.1 21.8l-.2 .6 .6 .4 .3-.7-.3-.4zM59.1 23.2l-.2 .9 .3 .4 .3 .1 .3-.3 .1-.7-.3-.4z"/>
<path d="M144.7 21.6l.8-.3 .5 .6 .1 .3h-.4l-.1-.3-.4-.2-.4 .6-.1 .7 .7-.4 .7 .7-.1 1.1-.5 .5-.7-.1-.4-.8v-1.6zM145 23l-.2 1 .1 .4 .5 .2 .3-.3 .1-.8-.3-.5z"/>
<path d="M233.6 21.3h.3v2.3h.3v.4h-.3v.8h-.4v-.8h-1.1v-.4zM233.5 22l-.8 1.6h.8z"/>
<path d="M36.3 123.4l1.3 .1 .6 .6 .2 1.6-.3 .9-.4 .3-1.4 .1zM36.6 123.9v2.6h.9l.5-.7v-1.4l-.4-.5z"/>
<path d="M384.1 123.4l1.4 .1 .7 .7 .1 1.7-.7 1-1.5 .1zM384.5 123.9v2.6h.9l.5-.7v-1.4l-.4-.5z"/>
<path d="M36.4 211.5l1.5 .1 .3 .5-.1 .8a.26 .26 0 0 0-.2 .3 .26 .26 0 0 0 .3 .2l.1 .9-.3 .5-1.6 .2zM36.7 211.9v1.1l1-.1v-.9zM36.7 213.4v1.2l1.2-.2 .1-.6-.3-.4z"/>
<path d="M384.3 211.5h1.2l.5 .4 .1 .7-.3 .5 .4 .5v.7l-.4 .6-1.5 .1zM384.6 211.9v1.1h.9l.2-.2 .1-.5-.3-.3zM384.6 213.4v1.2h.9l.3-.2 .1-.5-.2-.4z"/>
<path d="M37 250.6h.4l1.1 3.4h-.4l-.3-1h-1.1l-.3 1h-.4zM37.2 250.9l-.4 1.7h.8z"/>
<path d="M384.9 250.6h.4l1 3.4h-.3l-.4-1h-1l-.3 1h-.4zM385.1 250.9l-.4 1.7h.8z"/>
<path d="M58.9 269.8l.7-.1 .5 .5v.7l-.4 .4 .5 .4v.8l-.4 .6-.6 .1-.5-.3-.2-.4 .2-1a.28 .28 0 0 0 .2-.3 .28 .28 0 0 0-.2-.3l-.1-.6zM59.2 270l-.3 .7 .6 .4 .3-.3v-.4l-.3-.4zM59.1 271.5l-.2 .9 .5 .5 .4-.4 .1-.6-.3-.4z"/>
<path d="M144.8 269.8l.8-.1 .5 .8-.4 .1-.1-.5-.4-.1-.4 .6-.1 .8 .3-.4 .5-.1 .4 .3 .2 .6-.1 .9-.6 .5-.6-.1-.4-.8v-1.6zM145 271.4l-.2 .9 .5 .6 .4-.3 .1-.8-.3-.5z"/>
<path d="M233.6 269.7h.3v2.2h.3v.4h-.3v.8h-.4v-.8h-1.1v-.4zM233.5 270.3l-.8 1.6h.8z"/>
</g>
<g fill="#989898" stroke="#989898" stroke-width=".29">
<path d="M131.5 182.8h.8l-.4 2.7z"/>
<path d="M131.9 189.4l.4 2.7h-.8z"/>
<path d="M131.5 202.1h.8l-.4 2.6z"/>
<path d="M131.9 208.7l.4 2.6h-.8z"/>
<path d="M122.5 209.8l.4 2.6h-.8z"/>
<path d="M98.2 164.1l2.6 .4-2.6 .5z"/>
<path d="M107.4 164.5l2.7-.4v.9z"/>
<path d="M62.7 174.2h.9l-.4 2.7z"/>
<path d="M63.2 183.5l.4 2.6h-.9z"/>
<path d="M77.7 170.9v48.6h9.5zM77.7 170.9h9.5v48.6z"/>
<path d="M93.2 50.3v2.5h211.4zM93.2 50.3h211.4v2.5z"/>
<path d="M302.1 52.8v58.4h2.5zM302.1 52.8h2.5v58.4z"/>
<path d="M93.2 52.8v58.4h2.6zM93.2 52.8h2.6v58.4z"/>
<path d="M93.2 111.2v2.5h211.4zM93.2 111.2h211.4v2.5z"/>
<path d="M240.8 52.8v58.4h2.5zM240.8 52.8h2.5v58.4z"/>
<path d="M193.7 52.8v22.2h2.5zM193.7 52.8h2.5v22.2z"/>
<path d="M193.7 75v13h2.5zM193.7 75h2.5v13z"/>
<path d="M193.7 88v23.2h2.5zM193.7 88h2.5v23.2z"/>
<path d="M139.7 52.8v58.4h2.6zM139.7 52.8h2.6v58.4z"/>
</g>
<g fill="#007fff" stroke="#007fff" stroke-width=".29">
<path d="M87.2 189.4v1.1h37.5zM87.2 189.4h37.5v1.1z"/>
<path d="M87.2 208.7v1.1h37.5zM87.2 208.7h37.5v1.1z"/>
<path d="M87.2 203.7v1h37.5zM87.2 203.7h37.5v1z"/>
<path d="M87.2 184.4v1.1h37.5zM87.2 184.4h37.5v1.1z"/>
<path d="M196.2 79.9v.3h44.6zM196.2 79.9h44.6v.3z"/>
<path d="M196.2 85.1v.2h44.6zM196.2 85.1h44.6v.2z"/>
<path d="M196.2 83.7v.3h44.6zM196.2 83.7h44.6v.3z"/>
<path d="M196.2 78.6v.3h44.6zM196.2 78.6h44.6v.3z"/>
<path d="M95.8 79.9v.3h43.9zM95.8 79.9h43.9v.3z"/>
<path d="M95.8 85.1v.2h43.9zM95.8 85.1h43.9v.2z"/>
<path d="M95.8 83.7v.3h43.9zM95.8 83.7h43.9v.3z"/>
<path d="M95.8 78.6v.3h43.9zM95.8 78.6h43.9v.3z"/>
</g>
<g fill="none" stroke="#989898" stroke-width=".29">
<path d="M63 176.9h14.5M63.2 171.6v2.6M63.2 176.9v6.6M95.6 164.5h2.6M100.8 164.3v6.4M100.8 164.5h6.6M107.4 164.3v6.4M110.1 164.5h2.6M63 183.5h14.5M63.2 186.1v2.7M124.9 185.5h7.2M124.9 189.4h7.2"/>
<path d="M131.9 180.2v2.6M131.9 185.5v3.9M131.9 192.1v2.6M131.9 199.4v2.7M122.5 212.4v12.4l-15.7 .1M124.9 204.7h7.2M124.9 208.7h7.2M131.9 204.7v4M131.9 211.3v2.7"/>
</g>
<g fill="#000" stroke="#000" stroke-width=".29">
<path d="M93.2 38.3l2.8-.5v1zM301.8 37.8l2.8 .5-2.8 .5zM74.6 50.4l.5 2.8h-.9zM86.4 52.9l.5 2.8h-.9zM95.8 43.9l2.8-.4v.9zM136.9 43.5l2.8 .4-2.8 .5zM142.3 43.7l2.7-.5v1zM160.5 43.2l2.9 .5-2.9 .5zM172.5 43.6l2.9-.5v1zM172.5 43.7l2.9-.5v1zM190.9 43.1l2.8 .5-2.8 .5zM196.2 43.6l2.8-.5v1z"/>
<path d="M209.6 48l2.8 .5-2.8 .5zM214.1 48.5l2.9-.5v1zM238 43.1l2.8 .5-2.8 .5zM243.3 43.6l2.8-.5v1zM261.7 43.1l2.8 .5-2.8 .5zM273.7 43.6l2.8-.5v1zM299.3 43.1l2.8 .5-2.8 .5zM86 75.9h.9l-.5 2.8zM86.4 85.5l.5 2.8h-.9zM112.2 85.4l.3 2.2h-.7zM74.2 111h.9l-.5 2.8zM86 108.4h.9l-.5 2.9z"/>
<path d="M93.2 119.8l2.8-.5v1zM116.8 119.3l2.8 .5-2.8 .5zM119.6 119.8l2.9-.5v1zM157 105.7l.4 2.1h-.8zM169.7 119.3l2.8 .5-2.8 .5zM172.5 119.8l2.8-.5v1zM190.1 113.7l.5 2.8h-1zM221.4 117.1l2.2-1.9-1.4 2.5zM223 119.3l2.8 .5-2.8 .5zM225.4 119.8l2.7-.5v1zM242.4 107.9l.5 2.8h-1zM275.4 119.3l2.8 .5-2.8 .5z"/>
<path d="M278.2 119.8l2.8-.5v1zM301.8 119.3l2.8 .5-2.8 .5zM79.2 172.1l1.3-.7 1.5 4.2zM119.8 174.4l1.2 .7-2.7 3.5zM104.2 186.6h.9l-.5 2.8zM104.6 190.5l.5 2.8h-.9zM104 204.7l.5 2.9h-1zM103.5 200.9h1l-.5 2.8z"/>
</g>
<g fill="none" stroke="#f00" stroke-width=".29">
<path d="M258.3 47.6h22.7v11.5l2.3 4.2-4.3-2.2h-20.7zM190 74.9h14.1l1.5-.7-.5 1.4v12.3h-15.1zM231.3 152.6h2.8M236.9 152.6v16.6M239.2 156.8h2.8M243.3 152.6v16.6M244.9 156.8v12.4M246.1 152.6h2.8M246.8 156.8v12.4M249.6 156.8h2.8M215.9 167.3h-19.7M222.3 174.5l-8 7.8-24.8 .1"/>
<path d="M226.9 160.6h3.7M231.9 177.1v4.9M233.4 160.6v8.6M233.4 177.1v4.9M235.3 160.6v8.6M238.2 160.6h2.8M226.2 182h2.8M236.3 182h2.8"/>
</g>
<g fill="#f00" stroke="#f00" stroke-width=".29">
<path d="M234.1 152.1l2.8 .5-2.8 .5z"/>
<path d="M243.3 152.6l2.8-.5v1z"/>
<path d="M235.3 160.6l2.9-.5v1z"/>
<path d="M230.6 160.1l2.8 .5-2.8 .5z"/>
<path d="M242 156.4l2.9 .4-2.9 .5z"/>
<path d="M246.8 156.8l2.8-.4v.9z"/>
<path d="M222.1 174.3l1.8-1.3-1.3 1.8z"/>
<path d="M215.9 166.9l2.2 .4-2.2 .3z"/>
<path d="M229 181.6l2.9 .4-2.9 .5z"/>
<path d="M233.4 182l2.9-.4v.9z"/>
</g>
<text font-size="7.4" x="69.3" y="242.1">DETAIL VIEW OF 'A'.</text>
<g font-size="4.9">
<text x="136.5" y="189.9" transform="rotate(-90 136.5 189.9)">30</text>
<text x="136.5" y="209.2" transform="rotate(-90 136.5 209.2)">30</text>
</g>
<g font-size="4.9" fill="#f00">
<text x="128.8" y="198.6">116</text>
<text x="86.8" y="225.5">MS FLAT</text>
<text x="88.1" y="231.4">50X8mm</text>
</g>
<g font-size="4.6">
<text x="237" y="236.1">SLIDING GATE LEAF 02</text>
<text x="119.5" y="258.9">SR NO</text>
<text x="139.2" y="258.9">CLEAR WIDTH</text>
<text x="177.9" y="258.9">CLEAR HEIGHT</text>
<text x="217" y="258.9">QTY.</text>
<text x="125.1" y="267">1</text>
<text x="145.3" y="266.3">6000mm</text>
<text x="183.1" y="267">1800mm</text>
<text x="216.2" y="267.1">01 NOS</text>
</g>
<text font-size="4.4" fill="#f00" x="283.8" y="66.8">'B'</text>
<g font-size="4.4">
<text x="98.1" y="157.8">50mm</text>
<text x="99.5" y="163">GAP</text>
<text x="62" y="185" transform="rotate(-90 62 185)">GAP</text>
<text x="56.9" y="186.4" transform="rotate(-90 56.9 186.4)">50mm</text>
<text x="221.2" y="191.3">DETAIL VIEW 'B'</text>
</g>
<g font-size="3.9" fill="#f00">
<text x="205" y="74.4">'A'</text>
<text x="236.7" y="154">100</text>
<text x="252.2" y="158.2">30</text>
<text x="222.7" y="162">30</text>
<text x="239" y="183.4">25</text>
</g>
<g font-size="3.9">
<text x="338.8" y="230.5">NIHVA TECHNOLOGIES</text>
<text x="344.6" y="235">PVT. LTD. PUNE</text>
</g>
<text font-size="3.7" x="234.5" y="220.8">NOTE:-WHEEL BRACKET PROFILE ONLY LASER CUTTING.</text>
<g font-size="3.5" fill="#f00">
<text x="198.7" y="161.5">MS TUBE</text>
<text x="191.1" y="165.7">72X72X3.2mm</text>
<text x="198.8" y="177.7">MS TUBE</text>
<text x="191.1" y="181.9">25X25X3.2mm</text>
</g>
<g font-size="3.5">
<text x="295.7" y="247.7">CLIENT -</text>
<text x="295.3" y="257.8">SITE LOCATION -</text>
<text x="295.9" y="252.7">PROJECT -</text>
<text x="295.4" y="262.8">DWG. NO. : NIHVA/17-18/VDR/0269.</text>
<text x="364.6" y="262.8">REV- 0</text>
<text x="294.8" y="267.9">SCALE: NTS</text>
<text x="326.7" y="267.8">WT:</text>
<text x="351.9" y="267.9">SHEET: 01 OF 01</text>
</g>
<g font-size="3.4" fill="#f00">
<text x="51.1" y="160.3">72X72X3.2mm</text>
<text x="58.5" y="156.2">MS TUBE</text>
<text x="134.1" y="158.7">MS TUBE</text>
<text x="126.6" y="162.8">25X25X3.2mm</text>
</g>
<text font-size="3" x="235.1" y="262.5">If any queries contact : design@nihva.com</text>
<g font-size="2.9">
<text x="184.9" y="39.3">6000</text>
<text x="114.4" y="45">1255</text>
<text x="150.3" y="44.7">600</text>
<text x="165.5" y="44.7">260</text>
<text x="180.7" y="44.6">600</text>
<text x="214.6" y="44.6">1255</text>
<text x="251.5" y="44.6">600</text>
<text x="266.6" y="44.6">260</text>
<text x="285.4" y="44.6">810</text>
<text x="84" y="66.8">732</text>
<text x="68.8" y="83.1">1800mm</text>
<text x="83.9" y="83.7">192</text>
<text x="84" y="99.4">732</text>
<text x="99.2" y="127.3">MS FLAT</text>
<text x="100" y="130.9">50X8mm</text>
<text x="136.7" y="129.8">25X25X3.2mm</text>
<text x="143.1" y="126.2">MS TUBE</text>
<text x="161" y="129.8">72X72X3.2mm</text>
<text x="167.4" y="126.3">MS TUBE</text>
<text x="199.2" y="131.4">BRACKET.</text>
<text x="203.3" y="127.9">WHEEL</text>
<text x="221.1" y="130">72X72X3.2mm</text>
<text x="227.5" y="126.5">MS TUBE</text>
<text x="345.4" y="237.9">Tel : 020 66304033</text>
<text x="249.9" y="243.2">NAME</text>
<text x="267.2" y="243.2">SIGN</text>
<text x="281.2" y="243.1">DATE</text>
<text x="342.9" y="243.6">Website:- www.nihva.com</text>
<text x="343.7" y="240.9">Email:- info@nihva.com</text>
<text x="247.7" y="247.5">SURAJ</text>
<text x="277.7" y="248.2">31-03-2018</text>
<text x="247.6" y="252.1">OMKAR</text>
<text x="247.7" y="257">SHEKHAR</text>
<text x="277.7" y="252.5">31-03-2018</text>
<text x="277.7" y="258.3">31-03-2018</text>
</g>
<g font-size="2.6">
<text x="235" y="247.5">DRAWN</text>
<text x="234.8" y="252">CHECK</text>
<text x="235" y="257">APPRD.</text>
</g>
<g font-size="2.5">
<text x="219.7" y="49.4">50mm GAP</text>
<text x="104.4" y="120.6">750</text>
<text x="143.3" y="120.7">1500</text>
<text x="196.4" y="120.7">1513</text>
<text x="248.9" y="120.7">1500</text>
<text x="289.4" y="120.6">750</text>
<text x="96.5" y="197">8mm</text>
<text x="106.7" y="198.9">8mm</text>
<text x="236" y="229.7">TITLE</text>
<text x="243.7" y="267.5">ALL DIMENSION ARE IN mm</text>
</g>
</svg>
